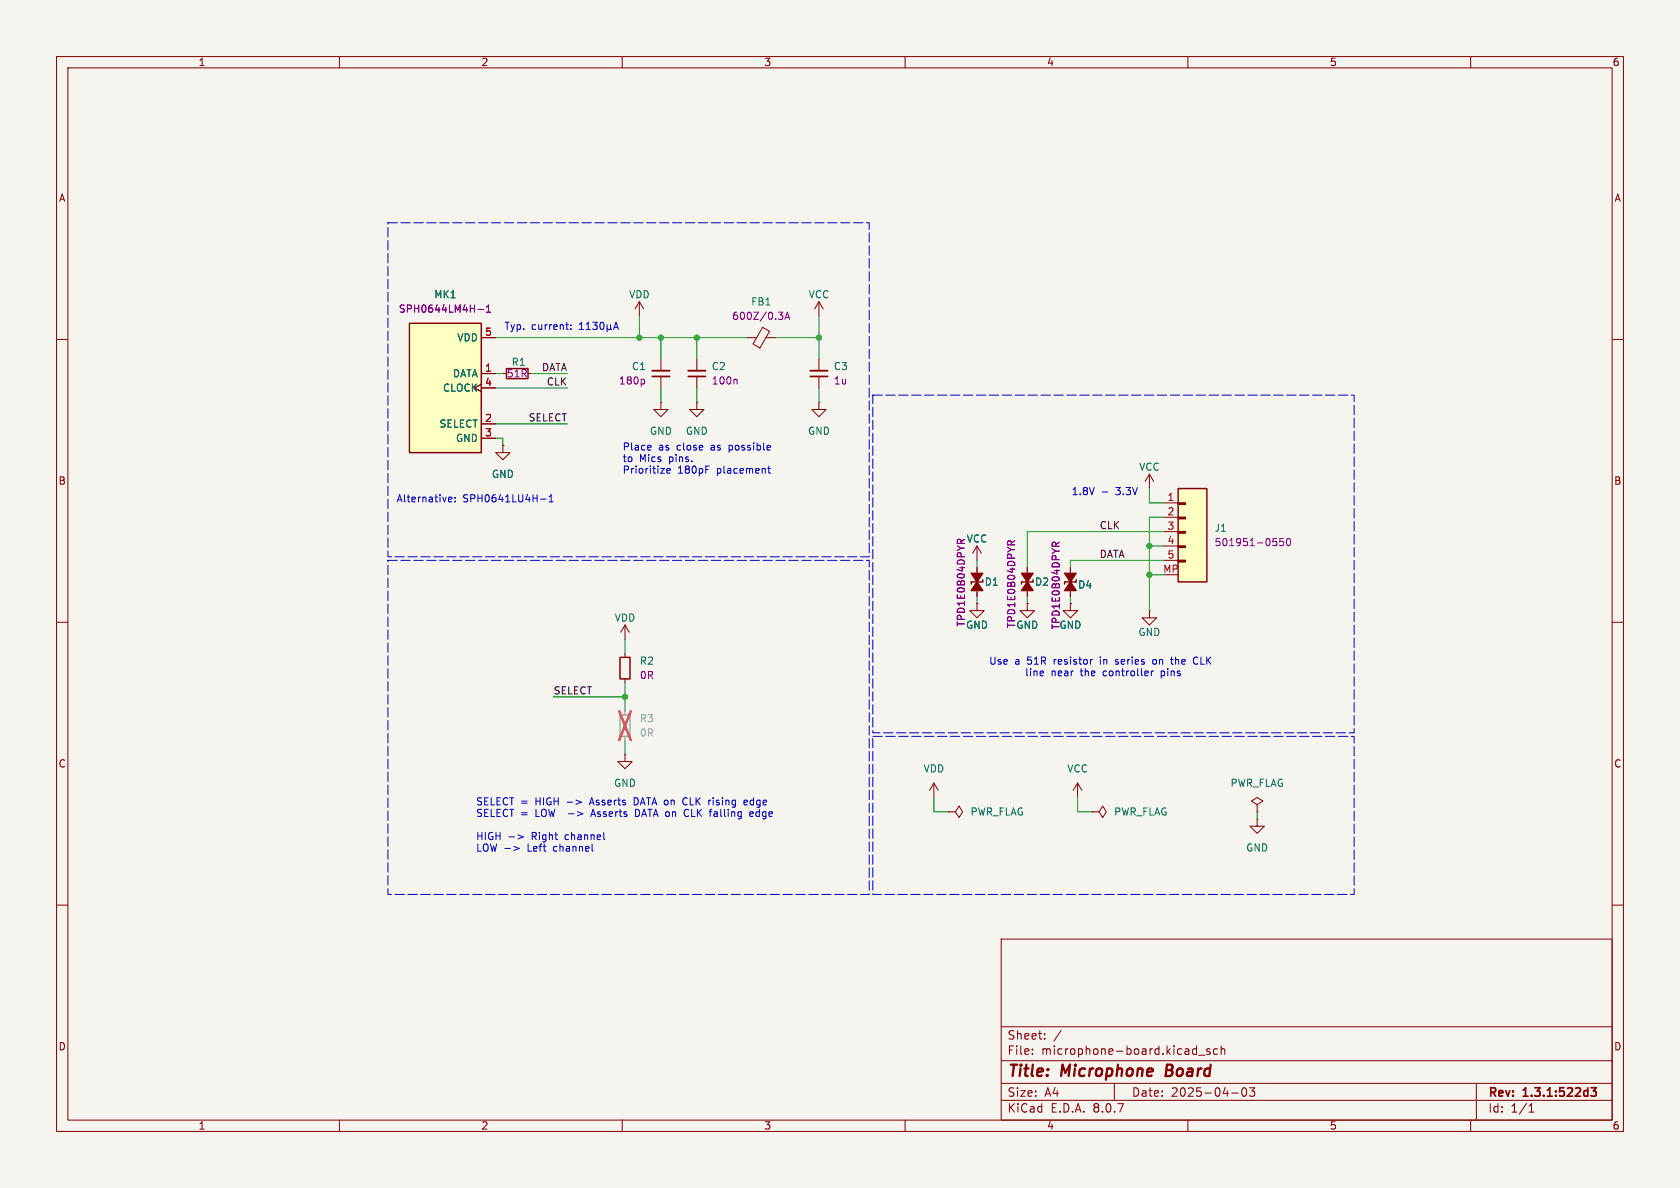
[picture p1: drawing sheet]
<svg xmlns="http://www.w3.org/2000/svg" width="297mm" height="210mm" viewBox="0 0 297 210" stroke-linecap="round" stroke-linejoin="round" font-family="sans-serif">
<path d="M0 0h297v210h-297z" fill="#f5f4ef" stroke="#f5f4ef" stroke-width=".18"/>
<g fill="none" stroke="#840000" stroke-width=".18">
<path d="M10 10h277v190h-277zM12 12h273v186h-273zM60 10v2M110 10v2M160 10v2M210 10v2M260 10v2M113 53.3l-.7 1.3M113 53.3v2.6M113 53.3l.8 1.3M132.1 59.7h1.6M134.8 57.9l1.2 .7-1.7 2.9-1.2-.7z"/>
<path d="M135.4 59.7h1.8M144.8 53.3v2.6M144.8 53.3l-.8 1.3M144.8 53.3l.7 1.3M10 60h2M88.9 78.7v1.3h1.3l-1.3 1.3-1.3-1.3h1.3M88.9 78.7h.1M88.9 66h.6M93.3 66h.7M116.8 63.5v2M116.8 66.5v2.1M144.8 71.1v1.3h1.2l-1.2 1.3-1.3-1.3h1.3"/>
<path d="M144.8 71.1h.1M144.8 63.5v2M144.8 66.5v2.1M285 60h2M172.7 96.5l-.7 1.3M172.7 96.5v2.6M172.7 96.5l.8 1.3M10 110h2M285 110h2M165.1 138.4l-.8 1.3M165.1 138.4v2.6M165.1 138.4l.8 1.3"/>
<path d="M190.5 138.4l-.8 1.3M190.5 138.4v2.6M190.5 138.4l.8 1.3M10 160h2M177 166h108v32h-108zM285 160h2M60 198v2M110 198v2M160 198v2M177 194.5h108M177 191.5h108M177 187.5h108"/>
<path d="M177 181.5h108M182.5 186.3v.1M182.5 185.5v.1M184.7 183.6v.1M184.7 182.8v.1M187.6 182.1l-1.3 2M197 191.5v3M210 198v2M211.4 185.4l.1 .1M211.5 184.9v1.5M211.5 186.3l-.1 .1M211.9 186.5h1.1"/>
<path d="M213.9 185.5l-.4-.1-.2 .2 .1 .2 .5 .2v.3h-.6M215.2 185.5l-.4-.1-.3 .3v.4l.2 .2h.5M215.9 185.5l.2-.1 .4 .1v.9M215.9 184.9v1.5M217.7 193.2h1.2M219.7 192.4l.2-.1a.81 .81 0 0 1 .6 .6 .81 .81 0 0 1-.3 .8l-.2 .1a.81 .81 0 0 1-.3-1.4zM220.9 192.3h.9l-.5 .6 .4 .1v.7l-.2 .1h-.4l-.2-.1M260 198v2M261 191.5v6.5M270.3 196.6h.9M270.3 195.5l.4-.4v1.5"/>
</g>
<path d="M115.3 66.5h3.1M143.3 66.5h3M281.3 192.3h.9l-.5 .6 .4 .1v.6l-.2 .2h-.4l-.2-.2" fill="none" stroke="#840000" stroke-width=".3"/>
<path d="M206.3 188.2l-.2 2h.7" fill="none" stroke="#840000" stroke-width=".4"/>
<path d="M89.5 65.2h3.8v1.7h-3.8z" fill="none" stroke="#840000" stroke-width=".25"/>
<path d="M115.3 65.5h3.1M143.3 65.5h3" fill="none" stroke="#840000" stroke-width=".33"/>
<path d="M137.6 55.2h.8l-.4 .5 .3 .1 .1 .4-.2 .3h-.4M138.8 56.5l.4-1.3 .4 1.3M138.9 56.1h.6M113.7 67l.3 .3v.3l-.3 .3" fill="none" stroke="#840084" stroke-width=".18"/>
<g fill="#ffffc2">
<path d="M208.3 99.1h1.2v.2h-1.2z"/>
<path d="M208.3 96.5h1.2v.3h-1.2z"/>
<path d="M208.3 94h1.2v.2h-1.2z"/>
<path d="M208.3 91.4h1.2v.3h-1.2z"/>
<path d="M208.3 88.9h1.2v.3h-1.2z"/>
<path d="M208.3 86.4h5.1v16.5h-5.1z"/>
</g>
<path d="M208.3 99.1h1.2v.2h-1.2zM208.3 96.5h1.2v.3h-1.2zM208.3 94h1.2v.2h-1.2zM208.3 91.4h1.2v.3h-1.2zM208.3 88.9h1.2v.3h-1.2zM208.3 86.4h5.1v16.5h-5.1zM173.7 102.9h-2v.4" fill="none" stroke="#840000" stroke-width=".25"/>
<g fill="none" stroke="#840000" stroke-width=".18">
<path d="M203.2 83.8l-.8 1.3M203.2 83.8v2.6M203.2 83.8l.8 1.3M205.7 88.9h2.6M205.7 91.4h2.6M205.7 94h2.6M205.7 96.5h2.6M205.7 99.1h2.6M172.7 106.7v1.3h1.3l-1.3 1.2-1.3-1.2h1.3M172.7 106.7h.1M172.7 100.3v5.1M189.2 106.7v1.3h1.3l-1.3 1.2-1.2-1.2h1.2"/>
<path d="M189.2 106.7h.1M203.2 108v1.2h1.3l-1.3 1.3-1.3-1.3h1.3M203.2 108h.1M193 143.5h1.3l.6-1 .7 1-.7 1-.6-1M193 143.5h.1M222.2 144.8v1.3h1.3l-1.3 1.2-1.2-1.2h1.2M222.2 144.8h.1M222.2 142.2l1.1-.6-1.1-.6-1 .6 1 .6v1.3M222.2 143.5h.1"/>
</g>
<path d="M169.2 95.6l.3-.3 .3 .1 .1 .2M170.5 95.3l-.6 .5M225.1 95.2h.6M225.5 95.7l.2 .2v.3l-.2 .3M226.9 95.2h-.6l-.1 .6 .2-.1h.4l.1 .2v.4l-.2 .2-.5-.2M227.5 95.3l.2-.1a.68 .68 0 0 1 .5 .6 .68 .68 0 0 1-.5 .7l-.2-.2-.1-.3z" fill="none" stroke="#840084" stroke-width=".18"/>
<g fill="#840000" stroke="#840000" stroke-width=".25">
<path d="M171.7 101.3h2l-1 1.6z"/>
<path d="M172.7 102.9l1 1.5h-2z"/>
</g>
<path d="M72.4 57.2h12.7v22.8h-12.7z" fill="#ffffc2"/>
<path d="M72.4 57.2h12.7v22.8h-12.7zM109.6 116.2h1.8v3.8h-1.8zM182.6 102.9h-2v.4M190.2 102.9h-2v.4" fill="none" stroke="#840000" stroke-width=".25"/>
<g fill="none" stroke="#840000" stroke-width=".18">
<path d="M85.1 59.7h2.5M85.1 67.9l-1.3 .7 1.3 .6M85.1 66h2.5M85.1 74.9h2.5M85.1 77.5h2.5M85.1 68.6h2.5M88.9 78.7h.1M116.8 71.1v1.3h1.3l-1.3 1.3-1.2-1.3h1.2M116.8 71.1h.1M123.2 71.1v1.3h1.3l-1.3 1.3-1.3-1.3h1.3M123.2 71.1h.1M123.2 63.5v2"/>
<path d="M123.2 66.5v2.1M110.5 110.5l-.8 1.3M110.5 110.5v2.5M110.5 115.6v.6M110.5 110.5l.8 1.3M172.7 106.7h.1M172.7 100.3v.7M172.7 104.8v.6M181.6 106.7v1.3h1.3l-1.3 1.2-1.3-1.2h1.3M181.6 106.7h.1M181.6 100.3v5.1M189.2 106.7h.1"/>
<path d="M189.2 100.3v5.1M110.5 133.4v1.2h1.3l-1.3 1.3-1.3-1.3h1.3M110.5 133.4h.1M110.5 120v.7M167.6 143.5h1.3l.6-1 .7 1-.7 1-.6-1M167.6 143.5h.1"/>
</g>
<path d="M84.5 54.7h1M86 55.2h.7M86 54.3l.4-.4v1.3M130.1 67l.2 .2v.7M169.2 95.6l.3-.3 .3 .1 .1 .2M170.5 95.3l-.6 .5M178.1 95.8l.3-.2 .3 .1 .1 .1M179.4 95.6l-.6 .4M186 96.1l.2-.3 .3 .1 .2 .2M187.3 95.8l-.6 .5" fill="none" stroke="#840084" stroke-width=".18"/>
<g fill="#840000" stroke="#840000" stroke-width=".25">
<path d="M180.6 101.3h2l-1 1.6z"/>
<path d="M181.6 102.9l1 1.5h-2z"/>
<path d="M188.2 101.3h2l-1 1.6z"/>
<path d="M189.2 102.9l1 1.5h-2z"/>
</g>
<path d="M109.6 126.4h1.8v3.8h-1.8z" fill="none" stroke="#9c9b98" stroke-width=".25"/>
<path d="M110.5 125.7v.7M110.5 130.2v.6" fill="none" stroke="#9c9b98" stroke-width=".18"/>
<path d="M109.5 125.7l2 5.1M111.5 125.7l-2 5.1" fill="none" stroke="#e75356" stroke-width=".46"/>
<path d="M121.7 66.5h3" fill="none" stroke="#840000" stroke-width=".3"/>
<path d="M121.7 65.5h3" fill="none" stroke="#840000" stroke-width=".33"/>
<g fill="none" stroke="#0000c2" stroke-width=".18">
<path d="M100 57.4h.5M100.4 58.2h.1M100.9 58.1v.1M100.9 57.5v.1M102.4 58.2h.8M102.4 57.3l.4-.3v1.2M103.6 58.2h.8M103.6 57.3l.4-.3v1.2M104.8 57h.8l-.5 .5 .4 .1v.5l-.2 .1-.5-.1M106.2 57h.2a.68 .68 0 0 1 .4 .6 .68 .68 0 0 1-.4 .6 .84 .84 0 0 1-.2-1.2zM107.3 58.1l.2 .1h.3l.1-.1M107.3 57.4v1.3"/>
<path d="M107.9 58.1l.2 .1M107.9 57.4v.7M108.5 58.2l.4-1.2 .4 1.2M108.6 57.9h.6M114.9 78.7l.2 .3-.6 .1M115 79.5l-.1 .1M79.3 88.5l.2 .2h.3M79.3 88.1l.2-.2h.2l.2 .2v.1l-.6 .1M80.4 88.6v.1M80.4 87.9v.2M95.6 88.2h.9M97.1 88.7h.7"/>
<path d="M97.1 87.8l.3-.3v1.2M116.8 82.8h.7l-.7 .9h.7M117.9 82.9v.7h.5M118.4 82.9l.1 .2-.6 .1M135.7 82.8h.5M135.9 82.4v1.1l.3 .2M194.8 87h1M184.3 118.6l.2 .3-.6 .1M184.4 119.4l-.1 .1M193.1 116.6h-.2M197.2 117.4h.1M197.4 116.6l-.2 .2 .2 .2"/>
<path d="M203.5 118.6v.9M203.9 118.6l-.4 .3M204.2 116.6h-.3l-.1 .2v.5l.4 .1M206.9 116.6h.5M207.1 117.2l.3 .2M211.1 117.2l.3 .2 .4-.1M211.8 116.3l-.4-.2-.3 .2M90 147.9h.9M90.8 149.6l1 .4-1 .3M91.6 147.6l.9 .3-.9 .4M100.3 141.8h.9M101.8 141.4l1 .4-1 .4"/>
<path d="M104.6 144h.6M104.7 150.4l.2 .1M104.9 143.1l-.5 1.2M106.8 148.4h.1M112.4 143.1v1.2h.4M112.4 141h-.3v1.3h.3M120.8 142l.1 .2 .3 .1M121.2 141l-.3 .1-.1 .2M121.4 143.1h-.2M121.7 144.2l-.2 .1h-.3M126.1 141v.1M126.3 144.3h.1"/>
<path d="M126.4 143.9h-.1M131.5 141.9l.6-.2v-.2l-.4-.1-.2 .2 .1 .6h.5M132.6 143.5v.8h.5M133.1 143.5l.1 .3-.6 .1M133.7 143.6v.6"/>
</g>
<path d="M68.6 39.4h85.1v59h-85.1zM154.3 69.9h85.1v59.6h-85.1zM68.6 99.1h85.1v59h-85.1zM154.3 130.2h85.1v27.9h-85.1z" fill="none" stroke="#0000c2" stroke-width=".18" stroke-dasharray="1.7 .6"/>
<g fill="none" stroke="#009600" stroke-width=".18">
<path d="M87.6 59.7h44.5M113 55.9v3.8M116.8 59.7v3.8M123.2 59.7v3.8M137.2 59.7h7.6M144.8 55.9v7.6M87.6 77.5h1.3v1.2M87.6 66h1.3M87.6 74.9h12.7M87.6 68.6h12.7M94 66h6.3M116.8 68.6v2.5"/>
<path d="M123.2 68.6v2.5M144.8 68.6v2.5M172.7 99.1v1.2M203.2 86.4v2.5h2.5M203.2 96.5h2.5M205.7 94h-24.1v6.3M205.7 99.1h-16.5v1.2M205.7 91.4h-2.5v16.6M110.5 113v2.6M172.7 105.4v1.3M181.6 105.4v1.3M189.2 105.4v1.3"/>
<path d="M203.2 101.6h2.5M97.8 123.2h12.7M110.5 120.7v5M110.5 130.8v2.6M165.1 141v2.5h2.5M190.5 141v2.5h2.5M222.2 143.5v1.3"/>
</g>
<g fill="#009600" stroke="#009600" stroke-width=".18">
<circle cx="113" cy="59.7" r=".46"/>
<circle cx="116.8" cy="59.7" r=".46"/>
<circle cx="123.2" cy="59.7" r=".46"/>
<circle cx="144.8" cy="59.7" r=".46"/>
<circle cx="203.2" cy="101.6" r=".46"/>
<circle cx="203.2" cy="96.5" r=".46"/>
<circle cx="110.5" cy="123.2" r=".46"/>
</g>
<g font-size="2.8" fill="#840000">
<text x="178" y="190.9">Title:</text>
<text x="187.7" y="190.9">Microphone</text>
<text x="206.9" y="190.9">Board</text>
</g>
<g font-size="2.1" fill="#840000">
<text x="178" y="184">Sheet:</text>
<text x="178" y="186.7">File:</text>
<text x="184.1" y="186.7">microphone-board.kicad_sch</text>
<text x="178" y="196.9">KiCad</text>
<text x="178" y="194.1">Size:</text>
<text x="184.7" y="194.1">A4</text>
<text x="185.7" y="196.9">E.D.A.</text>
<text x="193.3" y="196.9">8.0.7</text>
<text x="200" y="194.1">Date:</text>
<text x="207" y="194.1">2025-04-03</text>
<text x="263" y="194.3">Rev:</text>
<text x="263" y="196.9">Id:</text>
<text x="267.1" y="196.9">1/1</text>
<text x="269.4" y="194.3">1.3.1:522d3</text>
</g>
<g font-size="1.8" fill="#840000">
<text x="35" y="11.9">1</text>
<text x="85" y="11.9">2</text>
<text x="135" y="11.9">3</text>
<text x="185" y="11.9">4</text>
<text x="235" y="11.9">5</text>
<text x="285" y="11.9">6</text>
<text x="10.3" y="35.9">A</text>
<text x="285.3" y="35.9">A</text>
<text x="10.3" y="85.9">B</text>
<text x="285.3" y="85.9">B</text>
<text x="10.3" y="135.9">C</text>
<text x="285.3" y="135.9">C</text>
<text x="10.3" y="185.9">D</text>
<text x="285.3" y="185.9">D</text>
<text x="35" y="199.9">1</text>
<text x="85" y="199.9">2</text>
<text x="135" y="199.9">3</text>
<text x="185" y="199.9">4</text>
<text x="235" y="199.9">5</text>
<text x="285" y="199.9">6</text>
</g>
<g font-size="1.8" fill="#006464">
<text x="76.7" y="52.9">MK1</text>
<text x="111.1" y="52.9">VDD</text>
<text x="142.9" y="52.9">VCC</text>
<text x="132.7" y="54.2">FB1</text>
<text x="80.8" y="60.6">VDD</text>
<text x="111.6" y="65.6">C1</text>
<text x="125.7" y="65.6">C2</text>
<text x="147.3" y="65.6">C3</text>
<text x="78.2" y="69.4">CLOCK</text>
<text x="80" y="66.9">DATA</text>
<text x="77.6" y="75.8">SELECT</text>
<text x="114.8" y="77.1">GND</text>
<text x="121.2" y="77.1">GND</text>
<text x="142.7" y="77.1">GND</text>
<text x="80.5" y="78.3">GND</text>
<text x="201.3" y="83.4">VCC</text>
<text x="86.9" y="84.7">GND</text>
<text x="214.6" y="94.2">J1</text>
<text x="170.8" y="96.1">VCC</text>
<text x="174" y="103.7">D1</text>
<text x="182.9" y="103.7">D2</text>
<text x="190.5" y="104.2">D4</text>
<text x="108.6" y="110.1">VDD</text>
<text x="170.7" y="111.4">GND</text>
<text x="179.6" y="111.4">GND</text>
<text x="187.2" y="111.4">GND</text>
<text x="201.2" y="112.6">GND</text>
<text x="113" y="117.7">R2</text>
<text x="163.2" y="136.8">VDD</text>
<text x="188.6" y="136.8">VCC</text>
<text x="108.5" y="139.3">GND</text>
<text x="217.4" y="139.3">PWR_FLAG</text>
<text x="171.5" y="144.4">PWR_FLAG</text>
<text x="196.9" y="144.4">PWR_FLAG</text>
<text x="220.2" y="150.7">GND</text>
</g>
<g font-size="1.8" fill="#840084">
<text x="70.4" y="55.5">SPH0644LM4H-1</text>
<text x="129.3" y="56.7">600Z/0.3A</text>
<text x="90.4" y="64.9">R1</text>
<text x="89.5" y="66.9">51R</text>
<text x="109.3" y="68.2">180p</text>
<text x="125.7" y="68.2">100n</text>
<text x="147.3" y="68.2">1u</text>
<text x="214.6" y="96.7">501951-0550</text>
<text x="170.8" y="110.9" transform="rotate(-90 170.8 110.9)">TPD1E0B04DPYR</text>
<text x="179.7" y="111.1" transform="rotate(-90 179.7 111.1)">TPD1E0B04DPYR</text>
<text x="187.6" y="111.4" transform="rotate(-90 187.6 111.4)">TPD1E0B04DPYR</text>
<text x="113" y="120.2">0R</text>
</g>
<g font-size="1.8" fill="#a90000">
<text x="85.7" y="59.4">5</text>
<text x="85.7" y="65.8">1</text>
<text x="85.7" y="68.3">4</text>
<text x="85.7" y="74.7">2</text>
<text x="85.7" y="77.2">3</text>
<text x="206.3" y="88.6">1</text>
<text x="206.3" y="91.2">2</text>
<text x="206.3" y="93.7">3</text>
<text x="205.5" y="101.3">MP</text>
<text x="206.3" y="96.3">4</text>
<text x="206.3" y="98.8">5</text>
</g>
<g font-size="1.8" fill="#0000c2">
<text x="89.1" y="58.5">Typ.</text>
<text x="93.9" y="58.5">current:</text>
<text x="110" y="79.8">Place</text>
<text x="110" y="81.9">to</text>
<text x="110" y="83.9">Prioritize</text>
<text x="113" y="81.9">Mics</text>
<text x="116.4" y="79.8">as</text>
<text x="118.4" y="81.9">pins.</text>
<text x="119.8" y="79.8">close</text>
<text x="119.8" y="83.9">180pF</text>
<text x="126" y="79.8">as</text>
<text x="126.8" y="83.9">placement</text>
<text x="129.3" y="79.8">possible</text>
<text x="70" y="89">Alternative:</text>
<text x="81.8" y="89">SPH0641LU4H-1</text>
<text x="189.4" y="87.7">1.8V</text>
<text x="197.4" y="87.7">3.3V</text>
<text x="174.8" y="117.7">Use</text>
<text x="179.4" y="117.7">a</text>
<text x="181.1" y="119.7">line</text>
<text x="181.7" y="117.7">51R</text>
<text x="185.8" y="119.7">near</text>
<text x="186.6" y="117.7">resistor</text>
<text x="191.1" y="119.7">the</text>
<text x="194.9" y="117.7">in</text>
<text x="195.3" y="119.7">controller</text>
<text x="197.9" y="117.7">series</text>
<text x="204.7" y="117.7">on</text>
<text x="205.7" y="119.7">pins</text>
<text x="208.1" y="117.7">the</text>
<text x="212.3" y="117.7">CLK</text>
<text x="84.1" y="142.6">SELECT =</text>
<text x="94.8" y="142.6">HIGH</text>
<text x="104.8" y="142.6">Asserts</text>
<text x="112.7" y="142.6">DATA on</text>
<text x="121.8" y="142.6">CLK</text>
<text x="126.5" y="142.6">rising</text>
<text x="133" y="142.6">edge</text>
<text x="84.1" y="144.6">SELECT =</text>
<text x="84.1" y="148.7">HIGH</text>
<text x="94.1" y="148.7">Right</text>
<text x="94.8" y="144.6">LOW</text>
<text x="100.2" y="148.7">channel</text>
<text x="100.9" y="144.6">-&gt;</text>
<text x="105.2" y="144.6">Asserts</text>
<text x="113.2" y="144.6">DATA on</text>
<text x="122.2" y="144.6">CLK</text>
<text x="127" y="144.6">falling</text>
<text x="134.2" y="144.6">edge</text>
<text x="84.1" y="150.8">LOW -&gt;</text>
<text x="93.4" y="150.8">Left</text>
<text x="98.1" y="150.8">channel</text>
</g>
<g font-size="1.8" fill="#0f0f0f">
<text x="95.7" y="65.7">DATA</text>
<text x="96.6" y="68.2">CLK</text>
<text x="93.4" y="74.6">SELECT</text>
<text x="194.3" y="93.6">CLK</text>
<text x="194.3" y="98.7">DATA</text>
<text x="97.8" y="122.8">SELECT</text>
</g>
<text font-size="1.8" fill="#939391" x="113" y="127.9">R3</text>
<text font-size="1.8" fill="#9c9b98" x="113" y="130.4">0R</text>
</svg>
